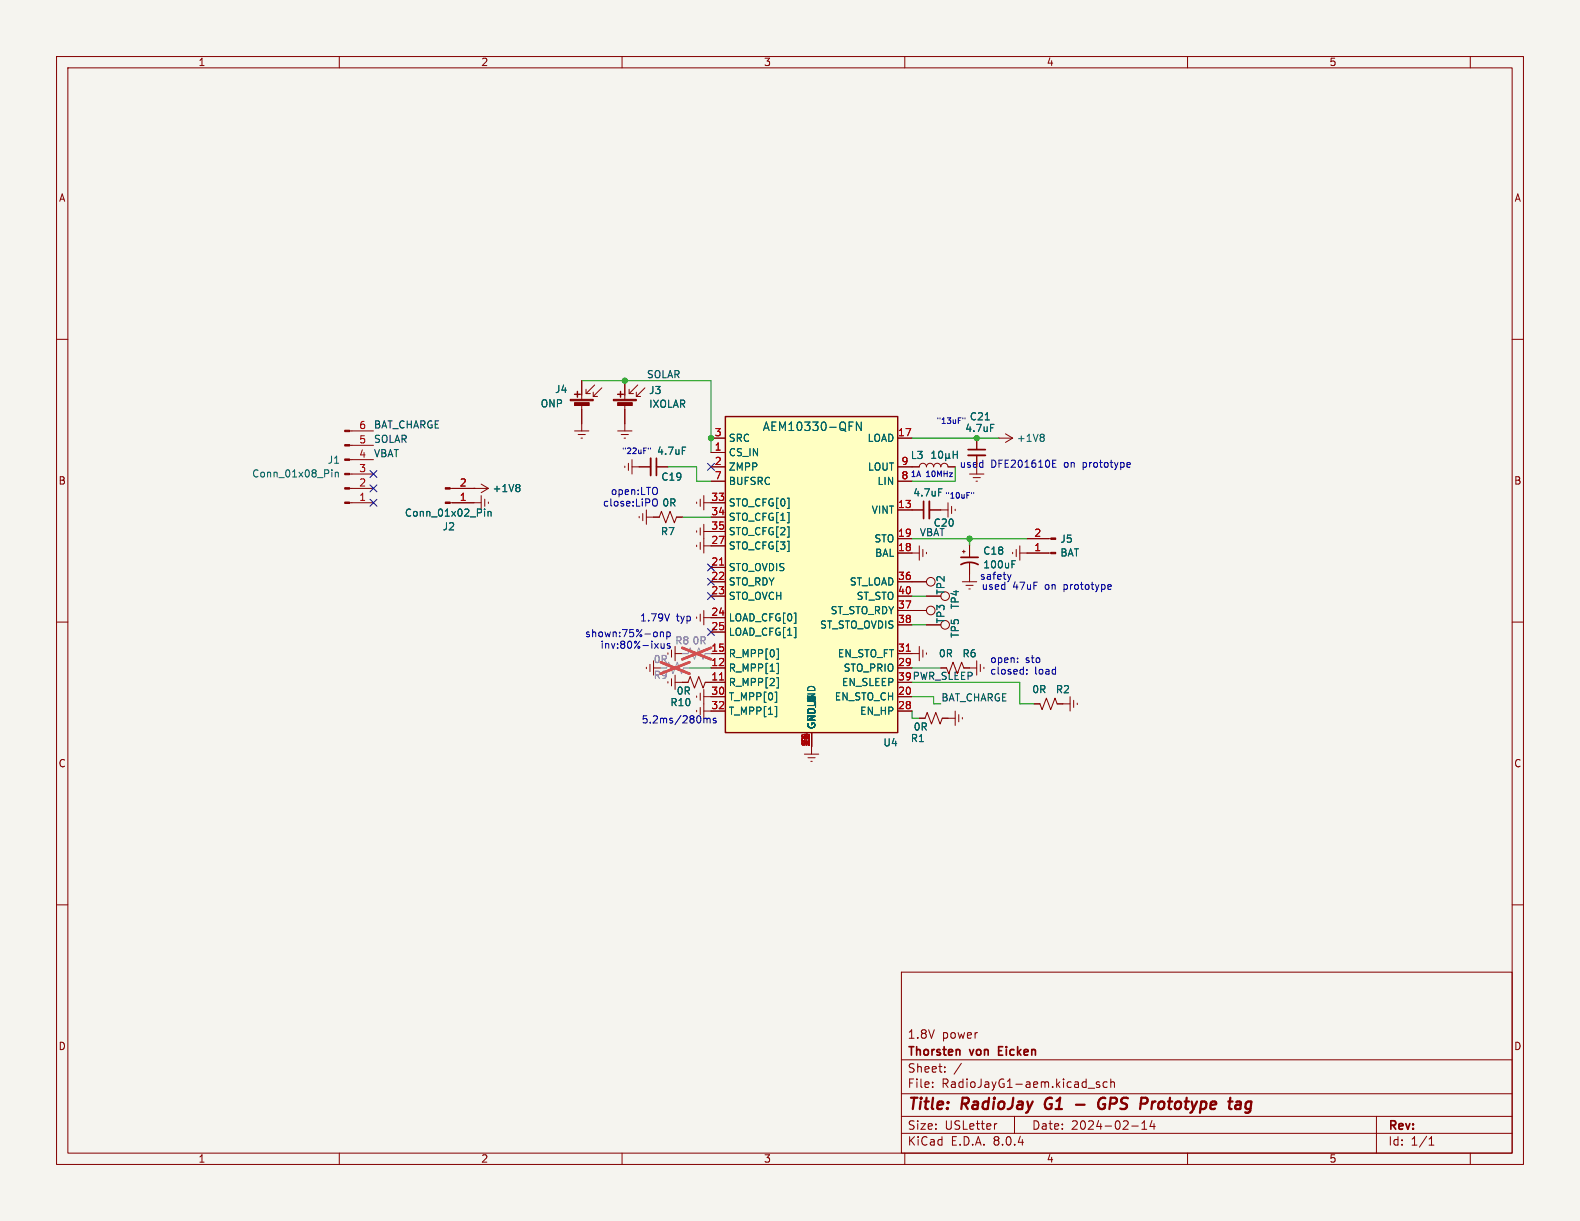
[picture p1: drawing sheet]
<svg xmlns="http://www.w3.org/2000/svg" width="279mm" height="216mm" viewBox="0 0 279 216" stroke-linecap="round" stroke-linejoin="round" font-family="sans-serif">
<path d="M0 0h279.4v215.9h-279.4z" fill="#f5f4ef" stroke="#f5f4ef" stroke-width=".18"/>
<g fill="none" stroke="#840000" stroke-width=".18">
<path d="M10 10h259.4v195.9h-259.4zM12 12h255.4v191.9h-255.4zM60 10v2M110 10v2M160 10v2M210 10v2M260 10v2M10 60h2M267.4 60h2M109.2 76.2h2.6M109.9 76.8h1.2M110.4 77.5h.2"/>
<path d="M110.5 67.3v3.3M110.5 71.6v4.6M111.3 68.8v.8h.7M112.5 69.3v.8h.8M112.8 68.1l-1.5 1.5M114 68.6l-1.5 1.5M172.7 77.5v2M176.5 77.5h.1M176.5 77.5h2.6M177.8 76.7l1.3 .8M179.1 77.5l-1.3 .7M123.2 88.8v.2"/>
<path d="M123.8 88.3v1.2M124.5 88.9h1.2M124.5 87.6v2.6M161.3 82.6h1.3a.64 .64 0 0 1 .6-.7 .64 .64 0 0 1 .6 .7 .64 .64 0 0 1 .7-.7 .64 .64 0 0 1 .6 .7 .64 .64 0 0 1 .6-.7 .64 .64 0 0 1 .7 .7 .64 .64 0 0 1 .6-.7 .64 .64 0 0 1 .6 .7h1.3M170.2 97.5h.5M170.4 97.3v.5M171.4 83.8h2.6M171.4 96.5v2.1M171.4 99.6v3.3M172.1 84.5h1.3M172.6 85.1h.2M172.7 80.5v3.3"/>
<path d="M179.1 97.7v.2M179.7 97.2v1.2M180.3 97.8h5.5M180.3 96.5v2.6M181.6 95.3h4.2M10 110h2M123.2 109.1v.2M123.8 108.6v1.3M124.5 108v2.5M124.5 109.2h1.2M170.2 102.9h2.5M170.8 103.5h1.3"/>
<path d="M171.3 104.1h.3M267.4 110h2M142.2 133.4h2.6M142.9 134h1.2M143.4 134.6h.2M143.5 132.1v1.3M188 124.5h1.2M189.2 123.2v2.5M189.9 123.8v1.3M190.5 124.3v.3M10 160h2M267.4 160h2"/>
<path d="M159.4 171.9h108v32h-108zM159.4 197.4h108M159.4 193.4h108M159.4 187.4h108M164.9 192.1v.2M164.9 191.4v.1M167.1 189.4v.2M167.1 188.7v.1M170 188l-1.3 1.9M176.3 198.7l-.3 .1M179.4 197.4v3M192.4 192.4h1.2"/>
<path d="M194.4 191.4l-.3-.1-.2 .2v.2l.5 .2v.3h-.5M195.8 191.4l-.4-.1-.3 .3v.4l.1 .2h.6M196.4 191.4l.2-.1 .4 .1 .1 .9M196.4 190.8v1.5M200.1 199.1h1.2M201.9 199.7h.9M201.9 198.6l.5-.4v1.5M203.7 198.1l-.3 1.1h.9M204.1 198.7v1M243.4 197.4v6.5M60 203.9v2M110 203.9v2"/>
<path d="M159.4 200.4h108M160 203.9v2M210 203.9v2M252.7 202.5h.9M252.7 201.4l.4-.4v1.5M260 203.9v2"/>
</g>
<path d="M185.1 194.4a1.27 1.27 0 0 0-.1 1.6M190.3 195.3h1.5M195.5 194.2a1.02 1.02 0 0 0-1.3 .6 1.02 1.02 0 0 0 .5 1.3l.6-.2 .1-.7h-.4M203.8 194.8l-.2 1.3M204.2 194.8l-.5 .4M218.8 194.8l.6 .1-.1 1.2M219.3 196l-.6 .1M219.4 195.2l-.7 .1M220.2 196.7l.2 .1 .5-.1M220.7 194.8l-.4 .4-.1 .5 .2 .3 .5 .1" fill="none" stroke="#840000" stroke-width=".4"/>
<path d="M171.2 79.5h3M169.9 99.8a3.2 3.2 0 0 1 3.1 0M169.9 98.6h3.1M176.6 185.8h.5M177.3 185.1h-.7v1.5h.7" fill="none" stroke="#840000" stroke-width=".3"/>
<g fill="#840000" stroke="#840000" stroke-width=".18">
<path d="M108.5 70.6h4v.3h-4z"/>
<path d="M109.2 71.2h2.6v.5h-2.6z"/>
<path d="M185.8 95.1h.9v.3h-.9z"/>
<path d="M185.8 97.7h.9v.2h-.9z"/>
</g>
<path d="M109.2 69.7h1M109.7 69.2v1" fill="none" stroke="#840000" stroke-width=".25"/>
<g fill="none" stroke="#006464" stroke-width=".18">
<path d="M166.1 79.8h.2a.68 .68 0 0 1 .4 .6 .68 .68 0 0 1-.4 .6 .84 .84 0 0 1-.2-1.2zM168.6 79.8v1.2M169.3 79.8v1.2M174.2 74.3h.8M175.2 75h.6M184.4 76.8l.3 .2-.3 .3 .3 .3v.2l-.3 .2M164.8 81h.7M164.8 80.1l.3-.3v1.2M167.2 80.9l.2 .1h.3l.1-.1M167.2 80.2v1.3M167.8 80.9l.2 .1M167.8 80.2v.7"/>
<path d="M168.6 80.4h.7M179 99.8h.4M179 99.1h.6"/>
</g>
<path d="M171.2 80.5h3" fill="none" stroke="#840000" stroke-width=".33"/>
<path d="M128.3 73.7h30.4v55.8h-30.4z" fill="#ffffc2"/>
<path d="M101.6 69.7h1M102.1 69.2v1M128.3 73.7h30.4v55.8h-30.4z" fill="none" stroke="#840000" stroke-width=".25"/>
<g fill="none" stroke="#840000" stroke-width=".18">
<path d="M61.8 76.2h4.2M61.8 78.7h4.2M101.6 76.2h2.5M102.2 76.8h1.3M102.7 77.5h.3M102.9 67.3v3.3M102.9 71.6v4.6M103.6 68.8v.8h.8M104.9 69.3v.8h.8M105.2 68.1l-1.6 1.5M106.4 68.6l-1.5 1.5M110.5 67.3v2.6"/>
<path d="M110.5 72.4v2.5M125.7 77.5h2.6M158.7 77.5h2.6M172.7 77.5v2M61.8 88.9h4.2M61.8 81.3h4.2M61.8 83.8h4.2M61.8 86.4h4.2M79.6 88.9h5.5M79.6 86.4h6.8M83.8 86.4h.1M85.1 85.6l1.3 .8"/>
<path d="M85.1 87.6v2.6M85.7 88.3v1.2M86.4 86.4l-1.3 .7M86.4 88.8v.2M110.5 82.4v.3M111.1 81.9v1.3M111.8 82.6h3.3M111.8 81.3v2.5M113 91.3v.3M113.7 90.8v1.3M114.3 91.4h2.3l.4-1 .7 2.1 .8-2.1 .8 2.1 .3-1.1h1M114.3 90.2v2.5"/>
<path d="M116.1 82.6h2M123.2 93.9v.2M123.2 96.4v.2M123.8 93.3v1.3M123.8 95.9v1.3M124.5 96.5h3.8M124.5 94h3.8M124.5 92.7v5.1M125.7 80h2.6M125.7 82.6h2.6M125.7 88.9h2.6M125.7 91.4h2.6"/>
<path d="M125.7 85.1h2.6M158.7 90.2h4.6M158.7 97.8h3.9M158.7 95.3h2.6M158.7 82.6h3.9M158.7 85.1h2.6M162.6 96.5v2.6M163.2 97.2v1.2M163.8 97.7v.2M164.3 90.2h3.3M167.6 82.6h1.3M167.6 88.9v2.5"/>
<path d="M168.3 89.5v1.3M168.9 90v.3M171.4 96.5v2.1M171.4 99.6v2M172.7 80.5v2.1M181.6 97.8h3.8M181.6 95.3h3.8M114.3 118v.2M114.9 117.5v1.2M115.6 118.1h1.2M115.6 116.8v2.6M118.1 115.4v.3"/>
<path d="M118.7 114.9v1.3M119.4 115.6h1.2M119.4 114.3v2.5M119.4 119.4v2.5M125.7 118.1h2.6M125.7 115.6h2.6M125.7 100.3h2.6M125.7 102.9h2.6M125.7 105.4h2.6M125.7 109.2h2.6M125.7 111.8h2.6M158.7 118.1h2.6"/>
<path d="M158.7 115.6h3.9M158.7 102.9h5.1M158.7 105.4h2.6M158.7 108h5.1M158.7 110.5h2.6M162.6 114.3v2.5M163.2 114.9v1.3M163.8 105.4h2.6M163.8 110.5h2.6M163.8 115.4v.3M166.4 118.1h1l.4 1 .7-2 .8 2 .8-2 .3 1h2.3M172.7 116.8v2.6"/>
<path d="M173.4 117.5v1.2M174 118v.2M118.7 120v1.3M119.4 120.7h2.3l.3-1.1 .8 2.1 .8-2.1 .7 2.1 .4-1h3.6M123.2 123.1v.2M123.2 125.6v.3M123.8 122.6v1.2M123.8 125.1v1.3M124.5 123.2h3.8M124.5 125.7h3.8M124.5 121.9v5.1M143.5 129.5v2.6"/>
<path d="M158.7 123.2h2.6M158.7 125.7h2.6M162.6 127h1l.4-1 .7 2 .8-2 .7 2 .4-1h2.3M168.9 125.7v2.6M169.5 126.4v1.2M170.2 126.9v.2M182.9 124.5h1l.4 1 .7-2.1 .8 2.1 .8-2.1 .3 1.1h1.1"/>
<circle cx="164.6" cy="102.9" r=".76"/>
<circle cx="164.6" cy="107.9" r=".76"/>
<circle cx="167.1" cy="105.4" r=".76"/>
<circle cx="167.1" cy="110.5" r=".76"/>
</g>
<g fill="none" stroke="#006464" stroke-width=".18">
<path d="M120.7 79.1h.6M150.2 74.6h.7M152.3 74.6v1.5l-.9-1.5v1.5M166.1 79.8h.2a.68 .68 0 0 1 .4 .6 .68 .68 0 0 1-.4 .6 .84 .84 0 0 1-.2-1.2zM168.6 79.8v1.2M169.3 79.8v1.2M174.2 74.3h.8M175.2 75h.6M58.7 83.1v.1M58.7 83.5v.8M59.3 83.5v.8M59.3 83.6l.2-.1 .3 .1v.7"/>
<path d="M85.7 90v.1M85.7 90.4v.9M86.3 90.4v.9M86.3 90.5l.2-.1 .3 .1v.8M91.7 85.7l.2 .2-.2 .3 .2 .3v.2l-.2 .2M164.8 81h.7M164.8 80.1l.3-.3v1.2M166 86.4h.6M167.2 80.9l.2 .1h.3l.1-.1M167.2 80.2v1.3M167.8 80.9l.2 .1M167.8 80.2v.7"/>
<path d="M168.6 80.4h.7M179 99.8h.4M179 99.1h.6M137.3 119.8h.3v1.9h-.3M137.3 114.8h.3v1.8h-.3M137.3 117.3h.3v1.8h-.3M137 124.9h.3v1.8h-.3M137.3 122.4v1.8h-.3"/>
</g>
<path d="M127.2 99.9h.8M160.3 115.2h.7M127.2 120.2h.8" fill="none" stroke="#a90000" stroke-width=".18"/>
<path d="M115.1 81v3.1M164.3 88.6v3.1" fill="none" stroke="#840000" stroke-width=".33"/>
<path d="M116.1 81v3.1M163.3 88.6v3.1" fill="none" stroke="#840000" stroke-width=".3"/>
<path d="M116.8 118.1h1.1l.3-1 .8 2 .8-2 .7 2 .4-1h1M120.6 115.6h1.1l.3-1 .8 2 .8-2 .7 2 .4-1h1" fill="none" stroke="#9c9b98" stroke-width=".18"/>
<path d="M116.8 117.1l5.1 2M120.6 114.6l5.1 2M121.9 117.1l-5.1 2M125.7 114.6l-5.1 2" fill="none" stroke="#e65255" stroke-width=".46"/>
<g fill="#840000" stroke="#840000" stroke-width=".18">
<path d="M61 76.1h.8v.2h-.8z"/>
<path d="M61 78.6h.8v.3h-.8z"/>
<path d="M61 81.2h.8v.2h-.8z"/>
<path d="M61 83.7h.8v.2h-.8z"/>
<path d="M61 86.2h.8v.3h-.8z"/>
<path d="M61 88.8h.8v.2h-.8z"/>
<path d="M100.8 70.6h4.1v.3h-4.1z"/>
<path d="M101.6 71.2h2.6v.5h-2.6z"/>
<path d="M78.7 86.2h.9v.3h-.9z"/>
<path d="M78.7 88.8h.9v.2h-.9z"/>
</g>
<g fill="none" stroke="#0000c2" stroke-width=".18">
<path d="M114.6 79.2v.2M115 79.2v.2M170.3 73.9v.2M170.7 73.9v.2M116.2 88.6v.5a.42 .42 0 0 1-.2 .4 .42 .42 0 0 1-.4-.1M171.8 87.1v.2M172.2 87.1v.2M186.2 82h.4M186.2 82.6h.6M186.2 81.4h.6M199.5 81.8h.3l.1 .3-.6 .1M199.8 82.6h-.3"/>
<path d="M116.8 111.7v.9M116.8 111.9l.2-.2 .3 .1v.8M116.9 113.8l.1 .8h.3l.1-.1M117.4 113.8v.8M117.9 111.8l.4-.1 .2 .3-.1 .5h-.5M117.9 111.7v1.3M118.4 108.5l-.4 1.3M118.5 113.8h-.3l-.2 .2v.2l.5 .1v.3h-.5M178.8 101.6l-.3 .8M179.9 117v.2M179.9 116.4v.1M181.6 119.1v.1"/>
<path d="M181.6 118.4v.1M196.1 103.4h.3l.1 .3-.6 .1M196.4 104.2h-.3M124.5 127.1l.3-.1 .2 .2M125 127.2l.2-.2 .3 .1 .1 .7M125 127.2v.6M126.6 127.1l-.3-.1-.2 .2 .1 .2 .4 .1v.3h-.5"/>
</g>
<path d="M102.9 67.3h22.8v12.7M118.1 82.6h5.1v2.5h2.5M120.6 91.4h5.1M168.9 82.6v2.5h-7.6M121.9 118.1h3.8M161.3 118.1h5.1M161.3 105.4h2.5M161.3 110.5h2.5M161.3 125.7v1.3h1.3M161.3 123.2h3.8v1.3h1.3M161.3 120.7h19v3.8h2.6" fill="none" stroke="#009600" stroke-width=".18"/>
<path d="M161.3 77.5h15.2M161.3 95.3h20.3M171.4 95.3v1.2" fill="none" stroke="#009600" stroke-width=".23"/>
<g fill="none" stroke="#000084" stroke-width=".18">
<path d="M65.4 83.2l1.2 1.2M65.4 88.3l1.2 1.2M65.4 85.8l1.2 1.2M66.6 83.2l-1.2 1.2M66.6 88.3l-1.2 1.2M66.6 85.8l-1.2 1.2M125.1 81.9l1.2 1.3M125.1 99.7l1.2 1.2M126.3 81.9l-1.2 1.3M126.3 99.7l-1.2 1.2M125.1 104.8l1.2 1.2M125.1 102.3l1.2 1.2"/>
<path d="M125.1 111.2l1.2 1.2M126.3 104.8l-1.2 1.2M126.3 102.3l-1.2 1.2M126.3 111.2l-1.2 1.2"/>
</g>
<g fill="#009600" stroke="#009600" stroke-width=".18">
<circle cx="125.7" cy="77.5" r=".46"/>
<circle cx="110.5" cy="67.3" r=".46"/>
<circle cx="172.7" cy="77.5" r=".46"/>
<circle cx="171.4" cy="95.3" r=".46"/>
</g>
<g font-size="2.8" fill="#840000">
<text x="160.4" y="196.8">Title:</text>
<text x="170.1" y="196.8">RadioJay</text>
<text x="185.6" y="196.8">G1</text>
<text x="196.6" y="196.8">GPS</text>
<text x="204.9" y="196.8">Prototype</text>
<text x="221.4" y="196.8">tag</text>
</g>
<text font-size="2.1" fill="#006464" x="134.8" y="76.4">AEM10330-QFN</text>
<g font-size="2.1" fill="#840000">
<text x="160.4" y="183.9">1.8V</text>
<text x="166.6" y="183.9">power</text>
<text x="160.4" y="189.9">Sheet:</text>
<text x="160.4" y="187.1">Thorsten</text>
<text x="171.6" y="187.1">von</text>
<text x="177.2" y="187.1">Eicken</text>
<text x="160.4" y="192.6">File:</text>
<text x="166.5" y="192.6">RadioJayG1-aem.kicad_sch</text>
<text x="160.4" y="202.8">KiCad</text>
<text x="160.4" y="200">Size:</text>
<text x="167.1" y="200">USLetter</text>
<text x="168.1" y="202.8">E.D.A.</text>
<text x="175.7" y="202.8">8.0.4</text>
<text x="182.4" y="200">Date:</text>
<text x="189.4" y="200">2024-02-14</text>
<text x="245.4" y="200.2">Rev:</text>
<text x="245.4" y="202.8">Id:</text>
<text x="249.5" y="202.8">1/1</text>
</g>
<g font-size="1.8" fill="#840000">
<text x="35" y="11.9">1</text>
<text x="85" y="11.9">2</text>
<text x="135" y="11.9">3</text>
<text x="185" y="11.9">4</text>
<text x="235" y="11.9">5</text>
<text x="10.3" y="35.9">A</text>
<text x="267.7" y="35.9">A</text>
<text x="10.3" y="85.9">B</text>
<text x="267.7" y="85.9">B</text>
<text x="158.7" y="120.4">39 PWR_SLEEP</text>
<text x="10.3" y="135.9">C</text>
<text x="267.7" y="135.9">C</text>
<text x="10.3" y="185.9">D</text>
<text x="267.7" y="185.9">D</text>
<text x="35" y="205.8">1</text>
<text x="85" y="205.8">2</text>
<text x="135" y="205.8">3</text>
<text x="185" y="205.8">4</text>
<text x="235" y="205.8">5</text>
</g>
<g font-size="1.8" fill="#006464">
<text x="98.1" y="69.7">J4</text>
<text x="114.7" y="69.9">J3</text>
<text x="95.5" y="72.2">ONP</text>
<text x="114.7" y="72.3">IXOLAR</text>
<text x="170.6" y="76.6">4.7uF</text>
<text x="171.4" y="74.5">C21</text>
<text x="57.9" y="82.2">J1</text>
<text x="116.1" y="80.6">4.7uF</text>
<text x="128.8" y="80.9">CS_IN</text>
<text x="128.8" y="83.4">ZMPP</text>
<text x="128.8" y="78.3">SRC</text>
<text x="153.3" y="78.3">LOAD</text>
<text x="153.4" y="83.4">LOUT</text>
<text x="161" y="81.4">L3</text>
<text x="179.7" y="78.3">+1V8</text>
<text x="44.5" y="84.6">Conn_01x08_Pin</text>
<text x="87" y="87.2">+1V8</text>
<text x="116.8" y="85.2">C19</text>
<text x="117" y="89.8">0R</text>
<text x="128.8" y="89.8">STO_CFG[0]</text>
<text x="128.8" y="86">BUFSRC</text>
<text x="155.1" y="86">LIN</text>
<text x="161.4" y="88">4.7uF</text>
<text x="71.5" y="91.6">Conn_01x02_Pin</text>
<text x="78.2" y="94">J2</text>
<text x="116.8" y="94.8">R7</text>
<text x="128.8" y="92.3">STO_CFG[1]</text>
<text x="128.8" y="94.8">STO_CFG[2]</text>
<text x="154" y="91">VINT</text>
<text x="165" y="93.3">C20</text>
<text x="128.8" y="101.2">STO_OVDIS</text>
<text x="128.8" y="97.4">STO_CFG[3]</text>
<text x="154.5" y="96.1">STO</text>
<text x="154.7" y="98.7">BAL</text>
<text x="173.8" y="100.7">100uF</text>
<text x="173.8" y="98.3">C18</text>
<text x="187.4" y="96.2">J5</text>
<text x="187.4" y="98.6">BAT</text>
<text x="128.8" y="103.7">STO_RDY</text>
<text x="128.8" y="106.3">STO_OVCH</text>
<text x="150.2" y="103.7">ST_LOAD</text>
<text x="151.4" y="106.3">ST_STO</text>
<text x="167.2" y="105.3" transform="rotate(-90 167.2 105.3)">TP2</text>
<text x="169.8" y="107.8" transform="rotate(-90 169.8 107.8)">TP4</text>
<text x="128.8" y="110.1">LOAD_CFG[0]</text>
<text x="128.8" y="112.6">LOAD_CFG[1]</text>
<text x="144.9" y="111.4">ST_STO_OVDIS</text>
<text x="146.8" y="108.8">ST_STO_RDY</text>
<text x="167.2" y="110.3" transform="rotate(-90 167.2 110.3)">TP3</text>
<text x="169.8" y="112.9" transform="rotate(-90 169.8 112.9)">TP5</text>
<text x="128.8" y="119">R_MPP[1]</text>
<text x="128.8" y="116.4">R_MPP[0]</text>
<text x="148.1" y="116.4">EN_STO_FT</text>
<text x="149.1" y="119">STO_PRIO</text>
<text x="165.9" y="116.4">0R</text>
<text x="170.1" y="116.4">R6</text>
<text x="118.4" y="125.1">R10</text>
<text x="119.6" y="123">0R</text>
<text x="128.8" y="121.5">R_MPP[2]</text>
<text x="128.8" y="124.1">T_MPP[0]</text>
<text x="147.5" y="124.1">EN_STO_CH</text>
<text x="148.8" y="121.5">EN_SLEEP</text>
<text x="182.4" y="122.8">0R</text>
<text x="186.6" y="122.8">R2</text>
<text x="128.8" y="126.6">T_MPP[1]</text>
<text x="144.4" y="129" transform="rotate(-90 144.4 129)">GND_1</text>
<text x="144.4" y="129" transform="rotate(-90 144.4 129)">GROUND</text>
<text x="144.4" y="129" transform="rotate(-90 144.4 129)">GND_2</text>
<text x="152" y="126.6">EN_HP</text>
<text x="161" y="131.4">R1</text>
<text x="161.5" y="129.4">0R</text>
<text x="156.1" y="132.2">U4</text>
</g>
<g font-size="1.8" fill="#0f0f0f">
<text x="114.3" y="67">SOLAR</text>
<text x="66" y="75.9">BAT_CHARGE</text>
<text x="66" y="80.9">VBAT</text>
<text x="66" y="78.4">SOLAR</text>
<text x="162.6" y="94.9">VBAT</text>
<text x="166.4" y="124.1">BAT_CHARGE</text>
</g>
<g font-size="1.8" fill="#a90000">
<text x="63.4" y="75.9">6</text>
<text x="126.3" y="77.2">3</text>
<text x="158.7" y="77.2">17</text>
<text x="63.4" y="83.6">3</text>
<text x="63.4" y="81">4</text>
<text x="63.4" y="78.5">5</text>
<text x="126.3" y="79.8">1</text>
<text x="126.3" y="82.3">2</text>
<text x="159.3" y="82.3">9</text>
<text x="63.4" y="88.6">1</text>
<text x="63.4" y="86.1">2</text>
<text x="81.2" y="88.6">1</text>
<text x="81.2" y="86.1">2</text>
<text x="125.7" y="88.6">33</text>
<text x="126.3" y="84.8">7</text>
<text x="158.7" y="89.9">13</text>
<text x="159.3" y="84.8">8</text>
<text x="125.7" y="91.2">34</text>
<text x="125.7" y="93.7">35</text>
<text x="158.7" y="95">19</text>
<text x="182.8" y="95">2</text>
<text x="125.7" y="100.1">21</text>
<text x="125.7" y="96.3">27</text>
<text x="158.7" y="97.5">18</text>
<text x="182.8" y="97.5">1</text>
<text x="125.7" y="102.6">22</text>
<text x="125.7" y="105.2">23</text>
<text x="158.7" y="102.6">36</text>
<text x="158.7" y="107.7">37</text>
<text x="158.7" y="105.2">40</text>
<text x="125.7" y="109">24</text>
<text x="125.7" y="111.5">25</text>
<text x="158.7" y="110.2">38</text>
<text x="125.7" y="117.9">12</text>
<text x="125.7" y="115.3">15</text>
<text x="158.7" y="117.9">29</text>
<text x="158.7" y="115.3">31</text>
<text x="125.7" y="120.4">11</text>
<text x="125.7" y="122.9">30</text>
<text x="125.7" y="125.5">32</text>
<text x="158.7" y="122.9">20</text>
<text x="158.7" y="125.5">28</text>
<text x="158.7" y="120.4">39</text>
<text x="143.3" y="131.5" transform="rotate(-90 143.3 131.5)">5</text>
<text x="143.3" y="132.1" transform="rotate(-90 143.3 132.1)">14</text>
<text x="143.3" y="132.1" transform="rotate(-90 143.3 132.1)">41</text>
</g>
<g font-size="1.8" fill="#0000c2">
<text x="169.6" y="82.9">used</text>
<text x="175.2" y="82.9">DFE201610E</text>
<text x="188.3" y="82.9">on</text>
<text x="191.7" y="82.9">prototype</text>
<text x="106.5" y="89.8">close:LiPO</text>
<text x="107.9" y="87.7">open:LTO</text>
<text x="173.2" y="102.7">safety</text>
<text x="173.5" y="104.5">used</text>
<text x="179.1" y="104.5">47uF</text>
<text x="184.9" y="104.5">on</text>
<text x="188.4" y="104.5">prototype</text>
<text x="103.4" y="112.9">shown:75%-onp</text>
<text x="113.1" y="110.1">1.79V</text>
<text x="119.6" y="110.1">typ</text>
<text x="106.1" y="114.9">inv:80%-ixus</text>
<text x="175" y="117.4">open:</text>
<text x="175" y="119.5">closed:</text>
<text x="181.3" y="117.4">sto</text>
<text x="183" y="119.5">load</text>
<text x="113.4" y="128.1">5.2ms/280ms</text>
</g>
<g font-size="1.8" fill="#939391">
<text x="115.5" y="117.4">0R</text>
<text x="119.3" y="114.1">R8</text>
<text x="122.4" y="114.1">0R</text>
<text x="115.5" y="120.2">R9</text>
</g>
<g font-size="1.4" fill="#0000c2">
<text x="165.5" y="75.2">&quot;13uF&quot;</text>
<text x="109.9" y="80.5">&quot;22uF&quot;</text>
<text x="160.9" y="84.6">1A</text>
<text x="163.8" y="84.6">10MHz</text>
<text x="167" y="88.4">&quot;10uF&quot;</text>
</g>
</svg>
